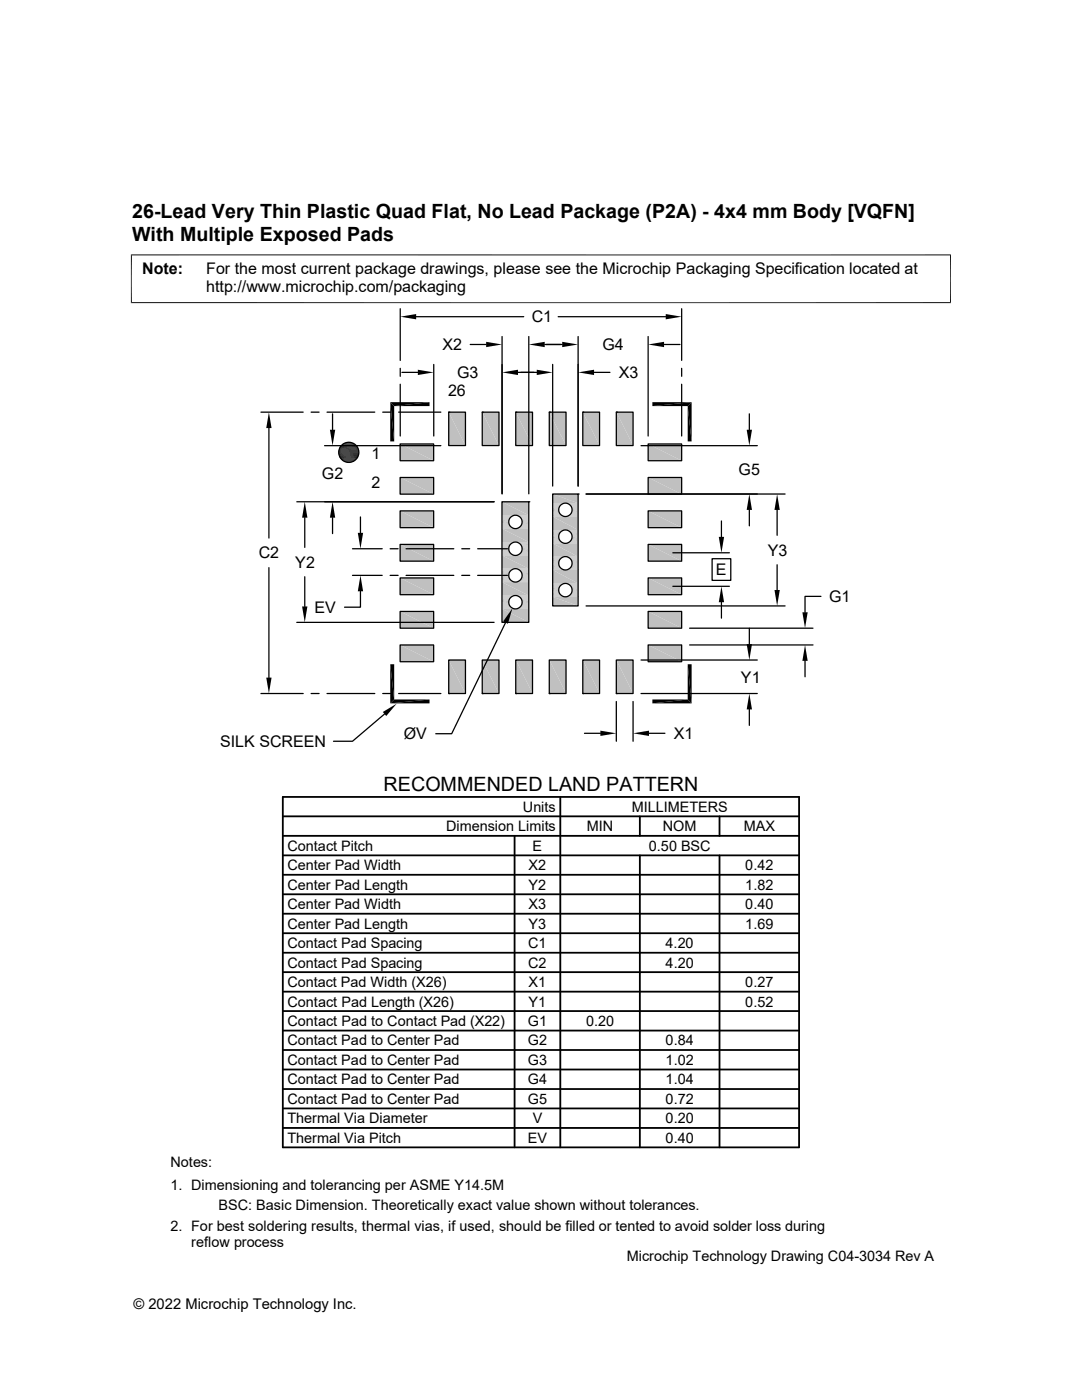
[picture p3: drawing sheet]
<svg xmlns="http://www.w3.org/2000/svg" width="216mm" height="279mm" viewBox="0 0 216 279" stroke-linecap="round" stroke-linejoin="round" font-family="sans-serif">
<g fill="#c0c0c0">
<path d="M123 82.3l3.3 6.6h-3.3z"/>
<path d="M123 82.3h3.3v6.6z"/>
<path d="M116.3 82.3l3.3 6.6h-3.3z"/>
<path d="M116.3 82.3h3.3v6.6z"/>
<path d="M109.6 82.3l3.3 6.6h-3.3z"/>
<path d="M109.6 82.3h3.3v6.6z"/>
<path d="M102.9 82.3l3.4 6.6h-3.4z"/>
<path d="M102.9 82.3h3.4v6.6z"/>
<path d="M96.2 82.3l3.4 6.6h-3.4z"/>
<path d="M96.2 82.3h3.4v6.6z"/>
<path d="M89.5 82.3l3.4 6.6h-3.4z"/>
<path d="M89.5 82.3h3.4v6.6z"/>
<path d="M129.3 88.6l6.7 3.3h-6.7z"/>
<path d="M129.3 88.6h6.7v3.3z"/>
<path d="M79.8 88.6l6.7 3.3h-6.7z"/>
<path d="M79.8 88.6h6.7v3.3z"/>
<path d="M129.3 95.3l6.7 3.3h-6.7z"/>
<path d="M129.3 95.3h6.7v3.3z"/>
<path d="M79.8 95.3l6.7 3.3h-6.7z"/>
<path d="M79.8 95.3h6.7v3.3z"/>
<path d="M110.3 98.6l5.1 1.8h-5.1z"/>
<path d="M110.3 98.6h5.1v1.8z"/>
</g>
<path d="M110.3 100.5h2.4M112.9 100.5h2.5M113.2 100.5h2.2" fill="none" stroke="#c0c0c0" stroke-width=".2"/>
<path d="M110.3 100.5l1.9 .1z" fill="#c0c0c0"/>
<path d="M110.3 100.5h2.2" fill="none" stroke="#c0c0c0" stroke-width=".2"/>
<g fill="#c0c0c0">
<path d="M113.4 100.6l2 .1h-1.8z"/>
<path d="M113.4 100.6h2v.1z"/>
<path d="M110.3 100.6l1.7 .1h-1.7z"/>
<path d="M110.3 100.6h1.9l-.2 .1z"/>
<path d="M113.6 100.7l1.8 .2h-1.6z"/>
<path d="M113.6 100.7h1.8v.2z"/>
<path d="M110.3 100.7l1.5 .2h-1.5z"/>
<path d="M110.3 100.7h1.7l-.2 .2z"/>
<path d="M113.8 100.9l1.6 .1h-1.4z"/>
<path d="M113.8 100.9h1.6v.1z"/>
<path d="M110.3 100.9l1.4 .1h-1.4z"/>
<path d="M110.3 100.9h1.5l-.1 .1z"/>
<path d="M114 101l1.4 .3h-1.3z"/>
<path d="M114 101h1.4v.3z"/>
<path d="M110.3 101l1.3 .3h-1.3z"/>
<path d="M110.3 101h1.4l-.1 .3z"/>
<path d="M114.1 101.3l1.3 .2h-1.3z"/>
<path d="M114.1 101.3h1.3v.2z"/>
<path d="M110.3 101.3l1.2 .2h-1.2z"/>
<path d="M110.3 101.3h1.3l-.1 .2z"/>
<path d="M114.1 101.5l1.3 .2h-1.2z"/>
<path d="M114.1 101.5h1.3v.2z"/>
<path d="M110.3 101.5l1.2 .2h-1.2z"/>
<path d="M110.3 101.5h1.2v.2z"/>
<path d="M114.2 101.7l1.2 .3h-1.3z"/>
<path d="M114.2 101.7h1.2v.3z"/>
<path d="M110.3 101.7l1.2 .3h-1.2z"/>
<path d="M110.3 101.7h1.2v.3z"/>
<path d="M114.1 102l1.3 .2h-1.3z"/>
<path d="M114.1 102h1.3v.2z"/>
<path d="M110.3 102l1.3 .2h-1.3z"/>
<path d="M110.3 102h1.2l.1 .2z"/>
<path d="M114.1 102.2l1.3 .3h-1.4z"/>
<path d="M114.1 102.2h1.3v.3z"/>
<path d="M110.3 102.2l1.4 .3h-1.4z"/>
<path d="M110.3 102.2h1.3l.1 .3z"/>
<path d="M114 102.5l1.4 .2h-1.6z"/>
<path d="M114 102.5h1.4v.2z"/>
<path d="M110.3 102.5l1.5 .2h-1.5z"/>
<path d="M110.3 102.5h1.4l.1 .2z"/>
<path d="M113.6 102.8l.2-.1 1.6 .1z"/>
<path d="M113.8 102.7h1.6v.1z"/>
<path d="M110.3 102.7l1.7 .1h-1.7z"/>
<path d="M110.3 102.7h1.5l.2 .1z"/>
<path d="M100.2 100.1l5.3 2.7h-5.3z"/>
<path d="M100.2 100.1h5.3v2.7z"/>
</g>
<path d="M100.2 102.8h2.5M103 102.8h2.5" fill="none" stroke="#c0c0c0" stroke-width=".2"/>
<g fill="#c0c0c0">
<path d="M113.4 103l.2-.2 1.8 .2z"/>
<path d="M113.6 102.8h1.8v.2z"/>
<path d="M110.3 102.8l1.9 .2h-1.9z"/>
<path d="M110.3 102.8h1.7l.2 .2z"/>
</g>
<path d="M100.2 102.9h2.3M103.2 102.9h2.3M113.2 103h2.2" fill="none" stroke="#c0c0c0" stroke-width=".2"/>
<path d="M113.4 103h2z" fill="#c0c0c0"/>
<path d="M103.4 103h2.1M110.3 103h2.2M110.3 103.1h2.4M112.9 103.1h2.5" fill="none" stroke="#c0c0c0" stroke-width=".2"/>
<path d="M100.2 103l1.8 .1h-1.8z" fill="#c0c0c0"/>
<path d="M100.2 103h2" fill="none" stroke="#c0c0c0" stroke-width=".2"/>
<g fill="#c0c0c0">
<path d="M103.7 103.1l1.8 .2h-1.7z"/>
<path d="M103.7 103.1h1.8v.2z"/>
<path d="M100.2 103.1l1.7 .2h-1.7z"/>
<path d="M100.2 103.1h1.8l-.1 .2z"/>
<path d="M103.8 103.3l1.7 .2h-1.5z"/>
<path d="M103.8 103.3h1.7v.2z"/>
<path d="M100.2 103.3l1.5 .2h-1.5z"/>
<path d="M100.2 103.3h1.7l-.2 .2z"/>
<path d="M104 103.5l1.5 .2h-1.4z"/>
<path d="M104 103.5h1.5v.2z"/>
<path d="M100.2 103.5l1.4 .2h-1.4z"/>
<path d="M100.2 103.5h1.5l-.1 .2z"/>
<path d="M104.1 103.7l1.4 .2h-1.3z"/>
<path d="M104.1 103.7h1.4v.2z"/>
<path d="M100.2 103.7l1.3 .2h-1.3z"/>
<path d="M100.2 103.7h1.4l-.1 .2z"/>
<path d="M104.2 103.9l1.3 .3h-1.3z"/>
<path d="M104.2 103.9h1.3v.3z"/>
<path d="M100.2 103.9l1.3 .3h-1.3z"/>
<path d="M100.2 103.9h1.3v.3z"/>
<path d="M104.2 104.2l1.3 .2h-1.3z"/>
<path d="M104.2 104.2h1.3v.2z"/>
<path d="M100.2 104.2l1.3 .2h-1.3z"/>
<path d="M100.2 104.2h1.3v.2z"/>
<path d="M104.2 104.4l1.3 .2h-1.4z"/>
<path d="M104.2 104.4h1.3v.2z"/>
<path d="M100.2 104.4l1.4 .2h-1.4z"/>
<path d="M100.2 104.4h1.3l.1 .2z"/>
<path d="M104.1 104.6l1.4 .3h-1.5z"/>
<path d="M104.1 104.6h1.4v.3z"/>
<path d="M100.2 104.6l1.5 .3h-1.5z"/>
<path d="M100.2 104.6h1.4l.1 .3z"/>
<path d="M104 104.9l1.5 .2h-1.7z"/>
<path d="M104 104.9h1.5v.2z"/>
<path d="M100.2 104.9l1.7 .2h-1.7z"/>
<path d="M100.2 104.9h1.5l.2 .2z"/>
<path d="M103.8 105.1l1.7 .1h-1.8z"/>
<path d="M103.8 105.1h1.7v.1z"/>
<path d="M100.2 105.1l1.8 .1h-1.8z"/>
<path d="M100.2 105.1h1.7l.1 .1z"/>
<path d="M129.3 102l6.7 3.3h-6.7z"/>
<path d="M129.3 102h6.7v3.3z"/>
<path d="M79.8 102l6.7 3.3h-6.7z"/>
<path d="M79.8 102h6.7v3.3z"/>
</g>
<path d="M103.4 105.3h2.1" fill="none" stroke="#c0c0c0" stroke-width=".2"/>
<path d="M103.7 105.2h1.8v.2z" fill="#c0c0c0"/>
<path d="M100.2 105.3h2M100.2 105.4h2.3M100.2 105.5h2.5M103 105.5h2.5M103.2 105.4h2.3" fill="none" stroke="#c0c0c0" stroke-width=".2"/>
<g fill="#c0c0c0">
<path d="M110.3 103.1l5.1 2.7h-5.1z"/>
<path d="M110.3 103.1h5.1v2.7z"/>
</g>
<path d="M110.3 105.8h2.4M112.9 105.8h2.5M113.2 105.9h2.2" fill="none" stroke="#c0c0c0" stroke-width=".2"/>
<path d="M110.3 105.8l1.9 .1h-1.9z" fill="#c0c0c0"/>
<path d="M110.3 105.9h2.2" fill="none" stroke="#c0c0c0" stroke-width=".2"/>
<g fill="#c0c0c0">
<path d="M113.4 105.9l2 .1h-1.8z"/>
<path d="M113.4 105.9h2v.1z"/>
<path d="M110.3 105.9l1.7 .1h-1.7z"/>
<path d="M110.3 105.9h1.9l-.2 .1z"/>
<path d="M113.6 106l1.8 .2h-1.6z"/>
<path d="M113.6 106h1.8v.2z"/>
<path d="M110.3 106l1.5 .2h-1.5z"/>
<path d="M110.3 106h1.7l-.2 .2z"/>
<path d="M113.8 106.2l1.6 .2h-1.4z"/>
<path d="M113.8 106.2h1.6v.2z"/>
<path d="M110.3 106.2l1.4 .2h-1.4z"/>
<path d="M110.3 106.2h1.5l-.1 .2z"/>
<path d="M114 106.4l1.4 .2h-1.3z"/>
<path d="M114 106.4h1.4v.2z"/>
<path d="M110.3 106.4l1.3 .2h-1.3z"/>
<path d="M110.3 106.4h1.4l-.1 .2z"/>
<path d="M114.1 106.6l1.3 .3h-1.3z"/>
<path d="M114.1 106.6h1.3v.3z"/>
<path d="M110.3 106.6l1.2 .3h-1.2z"/>
<path d="M110.3 106.6h1.3l-.1 .3z"/>
<path d="M114.1 106.9l1.3 .2h-1.2z"/>
<path d="M114.1 106.9h1.3v.2z"/>
<path d="M110.3 106.9l1.2 .2h-1.2z"/>
<path d="M110.3 106.9h1.2v.2z"/>
<path d="M114.2 107.1l1.2 .3h-1.3z"/>
<path d="M114.2 107.1h1.2v.3z"/>
<path d="M110.3 107.1l1.2 .3h-1.2z"/>
<path d="M110.3 107.1h1.2v.3z"/>
<path d="M114.1 107.4l1.3 .2h-1.3z"/>
<path d="M114.1 107.4h1.3v.2z"/>
<path d="M110.3 107.4l1.3 .2h-1.3z"/>
<path d="M110.3 107.4h1.2l.1 .2z"/>
<path d="M114.1 107.6l1.3 .2h-1.4z"/>
<path d="M114.1 107.6h1.3v.2z"/>
<path d="M110.3 107.6l1.4 .2h-1.4z"/>
<path d="M110.3 107.6h1.3l.1 .2z"/>
<path d="M114 107.8l1.4 .2h-1.6z"/>
<path d="M114 107.8h1.4v.2z"/>
<path d="M110.3 107.8l1.5 .2h-1.5z"/>
<path d="M110.3 107.8h1.4l.1 .2z"/>
<path d="M113.6 108.2l.2-.2 1.6 .2z"/>
<path d="M113.8 108h1.6v.2z"/>
<path d="M110.3 108l1.7 .2h-1.7z"/>
<path d="M110.3 108h1.5l.2 .2z"/>
<path d="M100.2 105.5l5.3 2.7h-5.3z"/>
<path d="M100.2 105.5h5.3v2.7z"/>
</g>
<path d="M100.2 108.2h2.5M103 108.2h2.5" fill="none" stroke="#c0c0c0" stroke-width=".2"/>
<g fill="#c0c0c0">
<path d="M113.4 108.3l.2-.1 1.8 .1z"/>
<path d="M113.6 108.2h1.8v.1z"/>
<path d="M110.3 108.2l1.9 .1h-1.9z"/>
<path d="M110.3 108.2h1.7l.2 .1z"/>
</g>
<path d="M100.2 108.3h2.3M103.2 108.3h2.3M113.2 108.4h2.2" fill="none" stroke="#c0c0c0" stroke-width=".2"/>
<path d="M113.4 108.3l2 .1z" fill="#c0c0c0"/>
<path d="M103.4 108.4h2.1M110.3 108.4h2.2M110.3 108.4h2.4M112.9 108.4h2.5" fill="none" stroke="#c0c0c0" stroke-width=".2"/>
<path d="M100.2 108.3l1.8 .2h-1.8z" fill="#c0c0c0"/>
<path d="M100.2 108.4h2" fill="none" stroke="#c0c0c0" stroke-width=".2"/>
<g fill="#c0c0c0">
<path d="M103.7 108.5l1.8 .1h-1.7z"/>
<path d="M103.7 108.5h1.8v.1z"/>
<path d="M100.2 108.5l1.7 .1h-1.7z"/>
<path d="M100.2 108.5h1.8l-.1 .1z"/>
<path d="M103.8 108.6l1.7 .2h-1.5z"/>
<path d="M103.8 108.6h1.7v.2z"/>
<path d="M100.2 108.6l1.5 .2h-1.5z"/>
<path d="M100.2 108.6h1.7l-.2 .2z"/>
<path d="M104 108.8l1.5 .2h-1.4z"/>
<path d="M104 108.8h1.5v.2z"/>
<path d="M100.2 108.8l1.4 .2h-1.4z"/>
<path d="M100.2 108.8h1.5l-.1 .2z"/>
<path d="M104.1 109l1.4 .3h-1.3z"/>
<path d="M104.1 109h1.4v.3z"/>
<path d="M100.2 109l1.3 .3h-1.3z"/>
<path d="M100.2 109h1.4l-.1 .3z"/>
<path d="M104.2 109.3l1.3 .2h-1.3z"/>
<path d="M104.2 109.3h1.3v.2z"/>
<path d="M100.2 109.3l1.3 .2h-1.3z"/>
<path d="M100.2 109.3h1.3v.2z"/>
<path d="M104.2 109.5l1.3 .3h-1.3z"/>
<path d="M104.2 109.5h1.3v.3z"/>
<path d="M100.2 109.5l1.3 .3h-1.3z"/>
<path d="M100.2 109.5h1.3v.3z"/>
<path d="M104.2 109.8l1.3 .2h-1.4z"/>
<path d="M104.2 109.8h1.3v.2z"/>
<path d="M100.2 109.8l1.4 .2h-1.4z"/>
<path d="M100.2 109.8h1.3l.1 .2z"/>
<path d="M104.1 110l1.4 .2h-1.5z"/>
<path d="M104.1 110h1.4v.2z"/>
<path d="M100.2 110l1.5 .2h-1.5z"/>
<path d="M100.2 110h1.4l.1 .2z"/>
<path d="M104 110.2l1.5 .2h-1.7z"/>
<path d="M104 110.2h1.5v.2z"/>
<path d="M100.2 110.2l1.7 .2h-1.7z"/>
<path d="M100.2 110.2h1.5l.2 .2z"/>
<path d="M103.8 110.4l1.7 .2h-1.8z"/>
<path d="M103.8 110.4h1.7v.2z"/>
<path d="M100.2 110.4l1.8 .2h-1.8z"/>
<path d="M100.2 110.4h1.7l.1 .2z"/>
</g>
<path d="M103.4 110.6h2.1" fill="none" stroke="#c0c0c0" stroke-width=".2"/>
<path d="M103.7 110.6h1.8v.1z" fill="#c0c0c0"/>
<path d="M100.2 110.6h2M100.2 110.8h2.3M100.2 110.8h2.5M103 110.8h2.5M103.2 110.8h2.3" fill="none" stroke="#c0c0c0" stroke-width=".2"/>
<g fill="#c0c0c0">
<path d="M110.3 108.4l5.1 2.7h-5.1z"/>
<path d="M110.3 108.4h5.1v2.7z"/>
</g>
<path d="M110.3 111.1h2.4M112.9 111.1h2.5M113.2 111.2h2.2" fill="none" stroke="#c0c0c0" stroke-width=".2"/>
<path d="M110.3 111.1l1.9 .1z" fill="#c0c0c0"/>
<path d="M110.3 111.2h2.2" fill="none" stroke="#c0c0c0" stroke-width=".2"/>
<g fill="#c0c0c0">
<path d="M113.4 111.2l2 .2h-1.8z"/>
<path d="M113.4 111.2h2v.2z"/>
<path d="M110.3 111.2l1.7 .2h-1.7z"/>
<path d="M110.3 111.2h1.9l-.2 .2z"/>
<path d="M113.6 111.4l1.8 .1h-1.6z"/>
<path d="M113.6 111.4h1.8v.1z"/>
<path d="M110.3 111.4l1.5 .1h-1.5z"/>
<path d="M110.3 111.4h1.7l-.2 .1z"/>
<path d="M113.8 111.5l1.6 .2h-1.4z"/>
<path d="M113.8 111.5h1.6v.2z"/>
<path d="M110.3 111.5l1.4 .2h-1.4z"/>
<path d="M110.3 111.5h1.5l-.1 .2z"/>
<path d="M114 111.7l1.4 .3h-1.3z"/>
<path d="M114 111.7h1.4v.3z"/>
<path d="M110.3 111.7l1.3 .3h-1.3z"/>
<path d="M110.3 111.7h1.4l-.1 .3z"/>
<path d="M129.3 108.6l6.7 3.4h-6.7z"/>
<path d="M129.3 108.6h6.7v3.4z"/>
<path d="M79.8 108.6l6.7 3.4h-6.7z"/>
<path d="M79.8 108.6h6.7v3.4z"/>
<path d="M114.1 112l1.3 .2h-1.3z"/>
<path d="M114.1 112h1.3v.2z"/>
<path d="M110.3 112l1.2 .2h-1.2z"/>
<path d="M110.3 112h1.3l-.1 .2z"/>
<path d="M114.1 112.2l1.3 .2h-1.2z"/>
<path d="M114.1 112.2h1.3v.2z"/>
<path d="M110.3 112.2l1.2 .2h-1.2z"/>
<path d="M110.3 112.2h1.2v.2z"/>
<path d="M114.2 112.4l1.2 .3h-1.3z"/>
<path d="M114.2 112.4h1.2v.3z"/>
<path d="M110.3 112.4l1.2 .3h-1.2z"/>
<path d="M110.3 112.4h1.2v.3z"/>
<path d="M114.1 112.7l1.3 .2h-1.3z"/>
<path d="M114.1 112.7h1.3v.2z"/>
<path d="M110.3 112.7l1.3 .2h-1.3z"/>
<path d="M110.3 112.7h1.2l.1 .2z"/>
<path d="M114.1 112.9l1.3 .2h-1.4z"/>
<path d="M114.1 112.9h1.3v.2z"/>
<path d="M110.3 112.9l1.4 .2h-1.4z"/>
<path d="M110.3 112.9h1.3l.1 .2z"/>
<path d="M114 113.1l1.4 .2h-1.6z"/>
<path d="M114 113.1h1.4v.2z"/>
<path d="M110.3 113.1l1.5 .2h-1.5z"/>
<path d="M110.3 113.1h1.4l.1 .2z"/>
<path d="M113.6 113.5l.2-.2 1.6 .2z"/>
<path d="M113.8 113.3h1.6v.2z"/>
<path d="M110.3 113.3l1.7 .2h-1.7z"/>
<path d="M110.3 113.3h1.5l.2 .2z"/>
<path d="M100.2 110.8l5.3 2.7h-5.3z"/>
<path d="M100.2 110.8h5.3v2.7z"/>
</g>
<path d="M100.2 113.5h2.5M103 113.5h2.5" fill="none" stroke="#c0c0c0" stroke-width=".2"/>
<g fill="#c0c0c0">
<path d="M113.4 113.6l.2-.1 1.8 .1z"/>
<path d="M113.6 113.5h1.8v.1z"/>
<path d="M110.3 113.5l1.9 .1h-1.9z"/>
<path d="M110.3 113.5h1.7l.2 .1z"/>
</g>
<path d="M100.2 113.6h2.3M103.2 113.6h2.3M113.2 113.7h2.2" fill="none" stroke="#c0c0c0" stroke-width=".2"/>
<path d="M113.4 113.6l2 .1z" fill="#c0c0c0"/>
<path d="M103.4 113.7h2.1M110.3 113.7h2.2M110.3 113.7h2.4M112.9 113.7h2.5" fill="none" stroke="#c0c0c0" stroke-width=".2"/>
<path d="M100.2 113.6l1.8 .2h-1.8z" fill="#c0c0c0"/>
<path d="M100.2 113.7h2" fill="none" stroke="#c0c0c0" stroke-width=".2"/>
<g fill="#c0c0c0">
<path d="M103.7 113.8l1.8 .1h-1.7z"/>
<path d="M103.7 113.8h1.8v.1z"/>
<path d="M100.2 113.8l1.7 .1h-1.7z"/>
<path d="M100.2 113.8h1.8l-.1 .1z"/>
<path d="M103.8 113.9l1.7 .2h-1.5z"/>
<path d="M103.8 113.9h1.7v.2z"/>
<path d="M100.2 113.9l1.5 .2h-1.5z"/>
<path d="M100.2 113.9h1.7l-.2 .2z"/>
<path d="M104 114.1l1.5 .2h-1.4z"/>
<path d="M104 114.1h1.5v.2z"/>
<path d="M100.2 114.1l1.4 .2h-1.4z"/>
<path d="M100.2 114.1h1.5l-.1 .2z"/>
<path d="M104.1 114.3l1.4 .3h-1.3z"/>
<path d="M104.1 114.3h1.4v.3z"/>
<path d="M100.2 114.3l1.3 .3h-1.3z"/>
<path d="M100.2 114.3h1.4l-.1 .3z"/>
<path d="M104.2 114.6l1.3 .2h-1.3z"/>
<path d="M104.2 114.6h1.3v.2z"/>
<path d="M100.2 114.6l1.3 .2h-1.3z"/>
<path d="M100.2 114.6h1.3v.2z"/>
<path d="M104.2 114.8l1.3 .3h-1.3z"/>
<path d="M104.2 114.8h1.3v.3z"/>
<path d="M100.2 114.8l1.3 .3h-1.3z"/>
<path d="M100.2 114.8h1.3v.3z"/>
<path d="M104.2 115.1l1.3 .2h-1.4z"/>
<path d="M104.2 115.1h1.3v.2z"/>
<path d="M100.2 115.1l1.4 .2h-1.4z"/>
<path d="M100.2 115.1h1.3l.1 .2z"/>
<path d="M104.1 115.3l1.4 .2h-1.5z"/>
<path d="M104.1 115.3h1.4v.2z"/>
<path d="M100.2 115.3l1.5 .2h-1.5z"/>
<path d="M100.2 115.3h1.4l.1 .2z"/>
<path d="M104 115.5l1.5 .2h-1.7z"/>
<path d="M104 115.5h1.5v.2z"/>
<path d="M100.2 115.5l1.7 .2h-1.7z"/>
<path d="M100.2 115.5h1.5l.2 .2z"/>
<path d="M103.8 115.7l1.7 .2h-1.8z"/>
<path d="M103.8 115.7h1.7v.2z"/>
<path d="M100.2 115.7l1.8 .2h-1.8z"/>
<path d="M100.2 115.7h1.7l.1 .2z"/>
</g>
<path d="M103.4 116h2.1" fill="none" stroke="#c0c0c0" stroke-width=".2"/>
<path d="M103.7 115.9h1.8v.1z" fill="#c0c0c0"/>
<path d="M100.2 116h2M100.2 116.1h2.3M100.2 116.1h2.5M103 116.1h2.5M103.2 116.1h2.3" fill="none" stroke="#c0c0c0" stroke-width=".2"/>
<g fill="#c0c0c0">
<path d="M110.3 113.7l5.1 2.7h-5.1z"/>
<path d="M110.3 113.7h5.1v2.7z"/>
</g>
<path d="M110.3 116.5h2.4M112.9 116.5h2.5M113.2 116.5h2.2" fill="none" stroke="#c0c0c0" stroke-width=".2"/>
<path d="M110.3 116.5l1.9 .1h-1.9z" fill="#c0c0c0"/>
<path d="M110.3 116.5h2.2" fill="none" stroke="#c0c0c0" stroke-width=".2"/>
<g fill="#c0c0c0">
<path d="M113.4 116.6l2 .1h-1.8z"/>
<path d="M113.4 116.6h2v.1z"/>
<path d="M110.3 116.6l1.7 .1h-1.7z"/>
<path d="M110.3 116.6h1.9l-.2 .1z"/>
<path d="M113.6 116.7l1.8 .2h-1.6z"/>
<path d="M113.6 116.7h1.8v.2z"/>
<path d="M110.3 116.7l1.5 .2h-1.5z"/>
<path d="M110.3 116.7h1.7l-.2 .2z"/>
<path d="M113.8 116.9l1.6 .2h-1.4z"/>
<path d="M113.8 116.9h1.6v.2z"/>
<path d="M110.3 116.9l1.4 .2h-1.4z"/>
<path d="M110.3 116.9h1.5l-.1 .2z"/>
<path d="M114 117.1l1.4 .2h-1.3z"/>
<path d="M114 117.1h1.4v.2z"/>
<path d="M110.3 117.1l1.3 .2h-1.3z"/>
<path d="M110.3 117.1h1.4l-.1 .2z"/>
<path d="M114.1 117.3l1.3 .2h-1.3z"/>
<path d="M114.1 117.3h1.3v.2z"/>
<path d="M110.3 117.3l1.2 .2h-1.2z"/>
<path d="M110.3 117.3h1.3l-.1 .2z"/>
<path d="M114.1 117.5l1.3 .3h-1.2z"/>
<path d="M114.1 117.5h1.3v.3z"/>
<path d="M110.3 117.5l1.2 .3h-1.2z"/>
<path d="M110.3 117.5h1.2v.3z"/>
<path d="M114.2 117.8l1.2 .2h-1.3z"/>
<path d="M114.2 117.8h1.2v.2z"/>
<path d="M110.3 117.8l1.2 .2h-1.2z"/>
<path d="M110.3 117.8h1.2v.2z"/>
<path d="M114.1 118l1.3 .3h-1.3z"/>
<path d="M114.1 118h1.3v.3z"/>
<path d="M110.3 118l1.3 .3h-1.3z"/>
<path d="M110.3 118h1.2l.1 .3z"/>
<path d="M114.1 118.3l1.3 .2h-1.4z"/>
<path d="M114.1 118.3h1.3v.2z"/>
<path d="M110.3 118.3l1.4 .2h-1.4z"/>
<path d="M110.3 118.3h1.3l.1 .2z"/>
<path d="M114 118.5l1.4 .2h-1.6z"/>
<path d="M114 118.5h1.4v.2z"/>
<path d="M110.3 118.5l1.5 .2h-1.5z"/>
<path d="M110.3 118.5h1.4l.1 .2z"/>
<path d="M129.3 115.3l6.7 3.4h-6.7z"/>
<path d="M129.3 115.3h6.7v3.4z"/>
<path d="M79.8 115.3l6.7 3.4h-6.7z"/>
<path d="M79.8 115.3h6.7v3.4z"/>
<path d="M113.6 118.9l.2-.2 1.6 .2z"/>
<path d="M113.8 118.7h1.6v.2z"/>
<path d="M110.3 118.7l1.7 .2h-1.7z"/>
<path d="M110.3 118.7h1.5l.2 .2z"/>
<path d="M100.2 116.2l5.3 2.7h-5.3z"/>
<path d="M100.2 116.2h5.3v2.7z"/>
</g>
<path d="M100.2 118.9h2.5M103 118.9h2.5" fill="none" stroke="#c0c0c0" stroke-width=".2"/>
<g fill="#c0c0c0">
<path d="M113.4 119l.2-.1 1.8 .1z"/>
<path d="M113.6 118.9h1.8v.1z"/>
<path d="M110.3 118.9l1.9 .1h-1.9z"/>
<path d="M110.3 118.9h1.7l.2 .1z"/>
</g>
<path d="M100.2 118.9h2.3M103.2 118.9h2.3M113.2 119h2.2" fill="none" stroke="#c0c0c0" stroke-width=".2"/>
<path d="M113.4 119l2 .1z" fill="#c0c0c0"/>
<path d="M103.4 119h2.1M110.3 119h2.2M110.3 119.1h2.4M112.9 119.1h2.5" fill="none" stroke="#c0c0c0" stroke-width=".2"/>
<path d="M100.2 119l1.8 .1h-1.8z" fill="#c0c0c0"/>
<path d="M100.2 119h2" fill="none" stroke="#c0c0c0" stroke-width=".2"/>
<g fill="#c0c0c0">
<path d="M103.7 119.1l1.8 .2h-1.7z"/>
<path d="M103.7 119.1h1.8v.2z"/>
<path d="M100.2 119.1l1.7 .2h-1.7z"/>
<path d="M100.2 119.1h1.8l-.1 .2z"/>
<path d="M103.8 119.3l1.7 .2h-1.5z"/>
<path d="M103.8 119.3h1.7v.2z"/>
<path d="M100.2 119.3l1.5 .2h-1.5z"/>
<path d="M100.2 119.3h1.7l-.2 .2z"/>
<path d="M104 119.5l1.5 .2h-1.4z"/>
<path d="M104 119.5h1.5v.2z"/>
<path d="M100.2 119.5l1.4 .2h-1.4z"/>
<path d="M100.2 119.5h1.5l-.1 .2z"/>
<path d="M104.1 119.7l1.4 .2h-1.3z"/>
<path d="M104.1 119.7h1.4v.2z"/>
<path d="M100.2 119.7l1.3 .2h-1.3z"/>
<path d="M100.2 119.7h1.4l-.1 .2z"/>
<path d="M104.2 119.9l1.3 .3h-1.3z"/>
<path d="M104.2 119.9h1.3v.3z"/>
<path d="M100.2 119.9l1.3 .3h-1.3z"/>
<path d="M100.2 119.9h1.3v.3z"/>
<path d="M104.2 120.2l1.3 .2h-1.3z"/>
<path d="M104.2 120.2h1.3v.2z"/>
<path d="M100.2 120.2l1.3 .2h-1.3z"/>
<path d="M100.2 120.2h1.3v.2z"/>
<path d="M104.2 120.4l1.3 .3h-1.4z"/>
<path d="M104.2 120.4h1.3v.3z"/>
<path d="M100.2 120.4l1.4 .3h-1.4z"/>
<path d="M100.2 120.4h1.3l.1 .3z"/>
<path d="M104.1 120.7l1.4 .2h-1.5z"/>
<path d="M104.1 120.7h1.4v.2z"/>
<path d="M100.2 120.7l1.5 .2h-1.5z"/>
<path d="M100.2 120.7h1.4l.1 .2z"/>
<path d="M110.3 119.1l5.1 1.8h-5.1z"/>
<path d="M110.3 119.1h5.1v1.8z"/>
<path d="M104 120.9l1.5 .2h-1.7z"/>
<path d="M104 120.9h1.5v.2z"/>
<path d="M100.2 120.9l1.7 .2h-1.7z"/>
<path d="M100.2 120.9h1.5l.2 .2z"/>
<path d="M103.8 121.1l1.7 .1h-1.8z"/>
<path d="M103.8 121.1h1.7v.1z"/>
<path d="M100.2 121.1l1.8 .1h-1.8z"/>
<path d="M100.2 121.1h1.7l.1 .1z"/>
</g>
<path d="M103.4 121.3h2.1" fill="none" stroke="#c0c0c0" stroke-width=".2"/>
<path d="M103.7 121.2h1.8v.2z" fill="#c0c0c0"/>
<path d="M100.2 121.3h2M100.2 121.4h2.3M100.2 121.5h2.5M103 121.5h2.5M103.2 121.4h2.3" fill="none" stroke="#c0c0c0" stroke-width=".2"/>
<g fill="#c0c0c0">
<path d="M100.2 121.5l5.3 2.7h-5.3z"/>
<path d="M100.2 121.5h5.3v2.7z"/>
<path d="M129.3 122l6.7 3.4h-6.7z"/>
<path d="M129.3 122h6.7v3.4z"/>
<path d="M79.8 122l6.7 3.4h-6.7z"/>
<path d="M79.8 122h6.7v3.4z"/>
<path d="M129.3 128.7l6.7 3.4h-6.7z"/>
<path d="M129.3 128.7h6.7v3.4z"/>
<path d="M79.8 128.7l6.7 3.4h-6.7z"/>
<path d="M79.8 128.7h6.7v3.4z"/>
<path d="M123 131.7l3.3 6.7h-3.3z"/>
<path d="M123 131.7h3.3v6.7z"/>
<path d="M116.3 131.7l3.3 6.7h-3.3z"/>
<path d="M116.3 131.7h3.3v6.7z"/>
<path d="M109.6 131.7l3.3 6.7h-3.3z"/>
<path d="M109.6 131.7h3.3v6.7z"/>
<path d="M102.9 131.7l3.4 6.7h-3.4z"/>
<path d="M102.9 131.7h3.4v6.7z"/>
<path d="M96.2 131.7l3.4 6.7h-3.4z"/>
<path d="M96.2 131.7h3.4v6.7z"/>
<path d="M89.5 131.7l3.4 6.7h-3.4z"/>
<path d="M89.5 131.7h3.4v6.7z"/>
</g>
<g fill="none" stroke="#000" stroke-width=".25">
<path d="M79.9 61.6v10.3M79.9 73.5v1.6M79.9 76.7v10.3M80.2 74.3h3.2M83 63.2h21.5M86.6 72.7v14.3M93.8 68.7h3.2M100.2 67.2v31.4M103.4 74.3h3.7M105.5 67.2v31.4M108.7 68.7h3.5M110.3 72.7v24.3"/>
<path d="M111.4 63.2h21.4M115.4 67.2v29.8M118.5 74.3h3.2M129.3 67.2v19.8M132.5 68.7h3.2M136 61.6v10.3M136 73.5v1.6M136 76.7v10.3M52.1 82.3h8.4M53.7 85.4v22M62.1 82.3h1.6M64.8 88.9h23.2"/>
<path d="M65.3 82.3h9.5M66.4 82.6v3.2M76.4 82.3h1.6M79.5 82.3h8.5M79.8 95.3h6.7v3.3h-6.7zM79.8 88.6h6.7v3.3h-6.7zM89.5 82.3h3.4v6.6h-3.4zM89.5 82.3h.1M96.2 82.3h3.4v6.6h-3.4zM96.2 82.3h.1M102.9 82.3h3.4v6.6h-3.4zM102.9 82.3h.1"/>
<path d="M109.6 82.3h3.3v6.6h-3.3zM109.6 82.3h.1M110.3 98.6h5.1v22.3h-5.1zM115.4 98.6h.1M116.3 82.3h3.3v6.6h-3.3zM116.3 82.3h.1M116.9 98.6h39.8M123 82.3h3.3v6.6h-3.3zM123 82.3h.1M127.9 88.9h23.2M129.3 95.3h6.7v3.3h-6.7zM129.3 88.6h6.7v3.3h-6.7z"/>
<path d="M149.5 82.6v3.2M53.7 113.3v21.9M59.2 100.1h39.4M60.8 103.3v5.9M60.8 115.1v5.9M66.4 103.3v3.2M70.3 109.5h6M70.3 114.8h6M71.9 118v3.2h-3.2M71.9 103.2v3.1M77.9 109.5h1.5M77.9 114.8h1.5"/>
<path d="M79.8 115.3h6.7v3.4h-6.7zM79.8 108.6h6.7v3.4h-6.7zM79.8 102h6.7v3.3h-6.7zM81 109.5h9.6M81 114.8h9.6M92.1 109.5h1.6M92.1 114.8h1.6M95.3 114.8h6M95.3 109.5h6M100.2 100.1h5.3v24.1h-5.3zM105.5 100.1h.1M129.3 115.3h6.7v3.4h-6.7z"/>
<path d="M129.3 108.6h6.7v3.4h-6.7zM129.3 102h6.7v3.3h-6.7zM134.3 110.3h11.2M134.3 117h11.2M142.1 111.5h3.7v4.3h-3.7zM144 104v3.1M149.5 101.8v3.1M155.1 101.8v5M155.1 112.7v5.1M163.8 119h-3.2v3.2M52.1 138.4h8.4M59.2 124.2h39.4"/>
<path d="M62.1 138.4h1.6M65.3 138.4h9.5M76.4 138.4h1.6M79.5 138.4h8.5M79.8 128.7h6.7v3.4h-6.7zM79.8 122h6.7v3.4h-6.7zM89.5 131.7h3.4v6.7h-3.4zM89.5 138.4h.1M96.2 131.7h3.4v6.7h-3.4zM96.2 138.4h.1M100.9 124.2l-10.8 22.2h-3.1M102.9 131.7h3.4v6.7h-3.4z"/>
<path d="M102.9 138.4h.1M109.6 131.7h3.3v6.7h-3.3zM109.6 138.4h.1M116.3 131.7h3.3v6.7h-3.3zM116.3 138.4h.1M116.9 120.9h39.8M123 131.7h3.3v6.7h-3.3zM123 138.4h.1M123 140v7.9M126.3 140v7.9M127.9 138.4h23.2M127.9 131.7h23.2"/>
<path d="M129.3 128.7h6.7v3.4h-6.7zM129.3 122h6.7v3.4h-6.7zM137.6 128.7h24.6M137.6 125.4h24.6M144 120.2v3.2M149.5 125.4v3.1M160.6 131.9v3.2M76.7 142.5l-6.4 5.4h-3.8M116.6 146.3h3.2M129.5 146.3h3.2M149.5 141.6v3.2"/>
<circle cx="69.6" cy="90.3" r="2.01"/>
<circle cx="102.9" cy="104.2" r="1.33"/>
<circle cx="102.9" cy="114.8" r="1.33"/>
<circle cx="102.9" cy="109.5" r="1.33"/>
<circle cx="112.8" cy="117.8" r="1.33"/>
<circle cx="112.8" cy="101.8" r="1.33"/>
<circle cx="112.8" cy="107.1" r="1.33"/>
<circle cx="112.8" cy="112.4" r="1.33"/>
<circle cx="102.9" cy="120.2" r="1.33"/>
</g>
<g fill="none" stroke="#000" stroke-width=".36">
<path d="M56.4 159h103v70h-103zM111.8 159v70M56.4 162.9h103M56.4 166.8h103M56.4 174.6h103M56.4 170.7h103M56.4 178.5h103M102.7 166.8v62.2M127.7 162.9v3.9M127.7 170.7v58.3M143.6 162.9v3.9M143.6 170.7v58.3"/>
<path d="M56.4 194h103M56.4 197.9h103M56.4 190.1h103M56.4 182.4h103M56.4 186.2h103M56.4 209.5h103M56.4 201.8h103M56.4 205.7h103M56.4 217.3h103M56.4 213.4h103M56.4 225.1h103M56.4 221.2h103"/>
</g>
<g fill="#000">
<path d="M79.9 63.2l3.1-.5v1zM83.4 73.8l3.2 .5-3.2 .5zM97 68.2l3.2 .5-3.2 .6zM100.2 74.3l3.2-.5v1zM107.1 73.8l3.2 .5-3.2 .5zM105.5 68.7l3.2-.5v1.1zM112.2 68.2l3.2 .5-3.2 .6zM115.4 74.3l3.1-.5v1zM129.3 68.7l3.2-.5v1.1zM132.8 62.7l3.2 .5-3.2 .5zM53.7 82.3l.5 3.1h-1.1zM65.8 85.8h1.1l-.5 3.1z"/>
<path d="M68.6 92l1.8 .1zM68.8 88.4l1.8 .1zM68.8 92.1l1.4 .1zM68.8 92.1h1.6zM68.8 88.4h1.6zM68.9 88.3l1.5 .1zM68.9 92.2h1.2zM68.9 92.2h1.3zM68.9 88.3h1.3zM69.2 88.3h1zM69.2 92.2l.6 .1zM69.2 92.2h.9z"/>
<path d="M69.2 88.3h.9zM69.3 88.3h.8zM69.3 92.3h.5zM69.3 88.3h.5zM77.9 80.3l.8 7.8h-.8zM77.9 80.3l.8 .7v7.1zM78.7 81l7-.7v.7zM77.9 80.3h7.8l-7 .7zM130.2 80.3h7.8l-7.8 .7zM130.2 81l7.8-.7-.8 .7zM137.2 81l.8 7.1h-.8zM137.2 81l.8-.7v7.8z"/>
<path d="M149 85.8h1.1l-.6 3.1zM60.8 100.1l.5 3.2h-1zM66.4 100.1l.5 3.2h-1.1zM71.4 106.3h1.1l-.6 3.2zM71.9 114.8l.6 3.2h-1.1zM143.4 107.1h1.1l-.5 3.2zM149.5 98.6l.6 3.2h-1.1zM155.1 98.6l.5 3.2h-1.1zM154.5 117.8h1.1l-.5 3.1zM53.1 135.2h1.1l-.5 3.2zM60.3 121h1l-.5 3.2zM77.9 132.6h.8v7z"/>
<path d="M77.9 140.4l.8-.8h7zM102.3 121.4l-1 3.1-.9-.5zM130.2 139.6h7l-7 .8zM137.2 132.6l.8 7.8-.8-.8zM144 117l.5 3.2h-1.1zM149 128.5h1.1l-.6 3.2zM160.6 128.7l.6 3.2h-1.1zM160.1 122.2h1.1l-.6 3.2zM76.4 142.1l2.7-1.7-2 2.5zM77.9 132.6l.8 7-.8 .8zM77.9 140.4l7.8-.8v.8zM119.8 145.8l3.2 .5-3.2 .6z"/>
<path d="M126.3 146.3l3.2-.5v1.1zM130.2 140.4l7-.8 .8 .8zM137.2 132.6h.8v7.8zM149.5 138.4l.6 3.2h-1.1z"/>
</g>
<g fill="none" stroke="#000" stroke-width=".2">
<path d="M26.1 50.9h163.7M26.2 50.8v9.7M189.7 50.8v9.7M26.1 60.4h163.7M67.6 90h4M67.6 90.2h4M67.6 90.4h4M67.6 90.6h4M67.6 89.8h4M67.6 90.8h4M67.6 90.9h3.9M67.6 89.6h3.9"/>
<path d="M67.7 89.4h3.8M67.7 91.1h3.8M67.8 91.3h3.6M67.8 89.3h3.6M67.9 91.5h3.4M67.9 89.1h3.4M68 88.9h3.2M68 91.6h3.2M68.1 91.7h3M68.1 88.8h3M68.3 88.7h2.6M68.3 91.9h2.6"/>
<path d="M68.4 88.6h2.4M68.4 92h2.4M68.6 92.1h2M68.6 88.5h2"/>
</g>
<g font-size="3.9">
<text x="26.4" y="43.5">26-Lead Very Thin Plastic Quad Flat, No Lead Package (P2A) - 4x4 mm Body [VQFN]</text>
<text x="26.4" y="48">With Multiple Exposed Pads</text>
<text x="76.5" y="157.8">RECOMMENDED LAND PATTERN</text>
</g>
<g font-size="3.2">
<text x="28.4" y="54.6">Note:</text>
<text x="41.1" y="58.3">http://www.microchip.com/packaging</text>
<text x="41.1" y="54.6">For the most current package drawings, please see the Microchip Packaging Specification located at</text>
<text x="106.1" y="64.3">C1</text>
<text x="88.3" y="69.9">X2</text>
<text x="120.2" y="69.9">G4</text>
<text x="91.2" y="75.4">G3</text>
<text x="123.5" y="75.4">X3</text>
<text x="89.4" y="79">26</text>
<text x="64.2" y="95.7">G2</text>
<text x="74.1" y="91.5">1</text>
<text x="147.4" y="94.9">G5</text>
<text x="74.1" y="97.3">2</text>
<text x="51.6" y="111.4">C2</text>
<text x="58.9" y="113.3">Y2</text>
<text x="153.2" y="110.9">Y3</text>
<text x="142.9" y="114.8">E</text>
<text x="62.7" y="122.3">EV</text>
<text x="165.4" y="120.1">G1</text>
<text x="147.8" y="136.2">Y1</text>
<text x="43.9" y="149.1">SILK SCREEN</text>
<text x="80.6" y="147.5">ØV</text>
<text x="134.4" y="147.5">X1</text>
</g>
<g font-size="2.9">
<text x="89" y="165.9">Dimension Limits</text>
<text x="104.3" y="162">Units</text>
<text x="117.1" y="165.9">MIN</text>
<text x="126" y="162">MILLIMETERS</text>
<text x="132.3" y="165.9">NOM</text>
<text x="148.4" y="165.9">MAX</text>
<text x="57.3" y="173.7">Center Pad Width</text>
<text x="57.3" y="169.8">Contact Pitch</text>
<text x="105.5" y="173.7">X2</text>
<text x="106.3" y="169.8">E</text>
<text x="129.5" y="169.8">0.50 BSC</text>
<text x="148.7" y="173.7">0.42</text>
<text x="57.3" y="177.6">Center Pad Length</text>
<text x="105.5" y="177.6">Y2</text>
<text x="148.7" y="177.6">1.82</text>
<text x="57.3" y="181.4">Center Pad Width</text>
<text x="57.3" y="185.3">Center Pad Length</text>
<text x="105.5" y="185.3">Y3</text>
<text x="105.5" y="181.4">X3</text>
<text x="148.7" y="185.3">1.69</text>
<text x="148.7" y="181.4">0.40</text>
<text x="57.3" y="189.2">Contact Pad Spacing</text>
<text x="105.4" y="189.2">C1</text>
<text x="132.8" y="189.2">4.20</text>
<text x="57.3" y="193.1">Contact Pad Spacing</text>
<text x="57.3" y="197">Contact Pad Width (X26)</text>
<text x="105.4" y="193.1">C2</text>
<text x="105.5" y="197">X1</text>
<text x="132.8" y="193.1">4.20</text>
<text x="148.7" y="197">0.27</text>
<text x="57.3" y="200.9">Contact Pad Length (X26)</text>
<text x="105.5" y="200.9">Y1</text>
<text x="148.7" y="200.9">0.52</text>
<text x="57.3" y="208.6">Contact Pad to Center Pad</text>
<text x="57.3" y="204.8">Contact Pad to Contact Pad (X22)</text>
<text x="105.3" y="208.6">G2</text>
<text x="105.3" y="204.8">G1</text>
<text x="116.9" y="204.8">0.20</text>
<text x="132.8" y="208.6">0.84</text>
<text x="57.3" y="212.5">Contact Pad to Center Pad</text>
<text x="105.3" y="212.5">G3</text>
<text x="132.8" y="212.5">1.02</text>
<text x="57.3" y="216.4">Contact Pad to Center Pad</text>
<text x="57.3" y="220.3">Contact Pad to Center Pad</text>
<text x="105.3" y="216.4">G4</text>
<text x="105.3" y="220.3">G5</text>
<text x="132.8" y="216.4">1.04</text>
<text x="132.8" y="220.3">0.72</text>
<text x="57.3" y="224.2">Thermal Via Diameter</text>
<text x="106.3" y="224.2">V</text>
<text x="132.8" y="224.2">0.20</text>
<text x="34" y="232.9">Notes:</text>
<text x="57.3" y="228.1">Thermal Via Pitch</text>
<text x="105.3" y="228.1">EV</text>
<text x="132.8" y="228.1">0.40</text>
<text x="34" y="237.5">1. Dimensioning and tolerancing per ASME Y14.5M</text>
<text x="34" y="245.6">2. For best soldering results, thermal vias, if used, should be filled or tented to avoid solder loss during</text>
<text x="43.6" y="241.6">BSC: Basic Dimension. Theoretically exact value shown without tolerances.</text>
<text x="38.1" y="248.9">reflow process</text>
<text x="125.1" y="251.7">Microchip Technology Drawing C04-3034 Rev A</text>
<text x="26.6" y="261.3">© 2022 Microchip Technology Inc.</text>
</g>
</svg>
